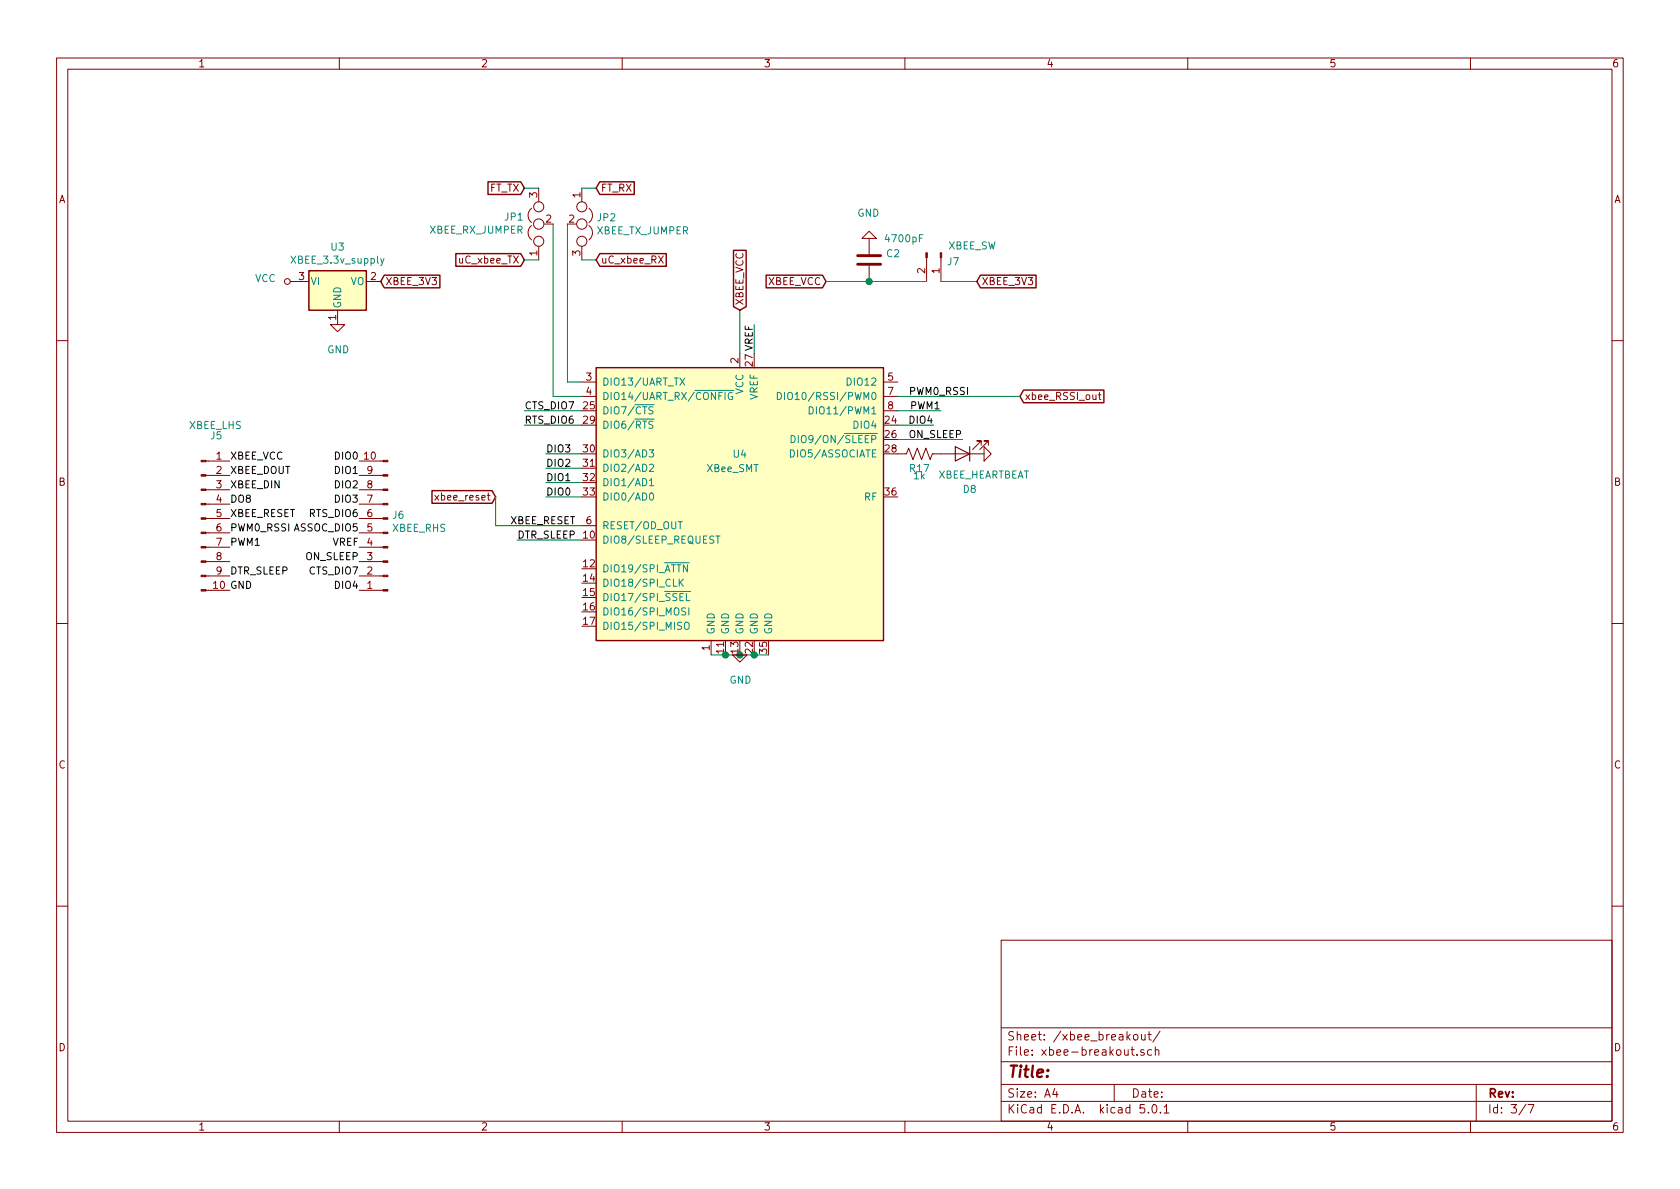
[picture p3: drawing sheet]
<svg xmlns="http://www.w3.org/2000/svg" width="297mm" height="210mm" viewBox="0 0 297 210" stroke-linecap="round" stroke-linejoin="round" font-family="sans-serif">
<g fill="none" stroke="#840000" stroke-width=".18">
<path d="M10 10.3h277v189.9h-277zM12 12.2h273v186.1h-273zM60 10.3v1.9M110 10.3v1.9M160 10.3v1.9M210 10.3v1.9M260 10.3v1.9M94 39.9a1.63 1.63 0 0 0 0 2.5M94 36.8a1.63 1.63 0 0 0 0 2.6M95.2 33.3v2.4M102.9 33.3v2.4M104.1 36.8a1.62 1.62 0 0 1 0 2.6"/>
<path d="M104.1 39.9a1.62 1.62 0 0 1 0 2.5M51.3 49.8h3.3M58.4 57.4h2.6l-1.3 1.3zM59.7 54.9v2.5M64.8 49.8h2.5M95.2 43.6v2.4M102.9 43.6v2.4M152.4 42.2l1.3-1.3 1.2 1.3zM153.7 42.2v2.8M153.7 47v2.8M163.8 45.6v4.2M166.4 45.6v4.2"/>
<path d="M10 60.2h2M102.9 67.6h2.5M102.9 70.1h2.5M130.8 62.5v2.5M156.2 67.6h2.5M156.2 70.1h2.5M156.2 72.6h2.5M173.5 78.7v-.7h-.8h.8l-1.5 1.5M174 79l1.3 1.3-1.3 1.2zM174.8 78.7v-.7h-.8h.8l-1.6 1.5M194.2 69.8h.5M194.4 69.4v1.1l.3 .2"/>
<path d="M285 60.2h2M36.4 99.3h4.2M36.4 96.8h4.2M36.4 94.2h4.2M36.4 91.7h4.2M36.4 89.1h4.2M36.4 86.6h4.2M36.4 84.1h4.2M36.4 81.5h4.2M63.5 99.3h4.2M63.5 96.8h4.2M63.5 94.2h4.2"/>
<path d="M63.5 91.7h4.2M63.5 89.1h4.2M63.5 86.6h4.2M63.5 84.1h4.2M63.5 81.5h4.2M76.9 87.6l.7 .8M77.6 87.6l-.7 .8M102.9 93h2.5M158.7 80.3h1.6l.4-1.1 .7 2.1 .8-2.1 .7 2.1 .8-2.1 .8 2.1 .3-1h9.2M10 110.3h2M36.4 104.4h4.2M36.4 101.8h4.2"/>
<path d="M63.5 104.4h4.2M63.5 101.8h4.2M125.7 113.3v2.5M129.5 115.8h2.6l-1.3 1.3zM285 110.3h2M10 160.2h2M177 166.3h108v32h-108zM285 160.2h2M60 198.3v1.9M110 198.3v1.9M160 198.3v1.9M177 194.8h108"/>
<path d="M177 191.8h108M177 187.8h108M177 181.8h108M186.5 192.5l-.4 1h1M186.8 193v1M197 191.8v3M200 185.6h.6M200.2 185.1v1.3l.4 .2M200.5 183.1l.2-.2 .4 .2v.7l-.2 .1-.4-.1zM201 186.5v.1M201.8 182.9v.8a.37 .37 0 0 0 .7 .1M202.3 185.7a.37 .37 0 0 0-.6 .1l.1 .2 .5 .2v.1l-.2 .3-.4-.1"/>
<path d="M202.3 195.3h-.7l-.1 .7 .3-.1 .5 .1 .1 .2-.1 .5-.2 .1-.6-.1M202.5 182.9v1M203 182.9h.6M203 196.7v.1M203.2 182.4v1.3l.4 .2M203.6 185.7l-.4-.1-.3 .3 .1 .6 .2 .1 .4-.1M203.8 195.5l.2-.2a.8 .8 0 0 1 .6 .8 .8 .8 0 0 1-.6 .7l-.2-.1-.1-.4zM204.3 185.7a.37 .37 0 0 1 .6 .1v.8M204.3 185.1v1.5M205.1 182.3l-1.3 2M205.2 196.7v.1M205.8 195.8l.4-.5v1.5"/>
<path d="M205.8 196.8h.9M210 198.3v1.9M260 198.3v1.9M261 191.8v6.5M269.8 195.2l-1.2 2M270.2 195.3h1l-.6 1.5"/>
<circle cx="95.2" cy="39.6" r=".91"/>
<circle cx="95.2" cy="36.6" r=".89"/>
<circle cx="102.9" cy="39.6" r=".91"/>
<circle cx="102.9" cy="36.6" r=".89"/>
<circle cx="50.8" cy="49.8" r=".51"/>
<circle cx="95.2" cy="42.7" r=".89"/>
<circle cx="102.9" cy="42.7" r=".89"/>
</g>
<g fill="#ffffc2" stroke="#ffffc2" stroke-width=".18">
<path d="M105.4 65h50.8v48.3h-50.8z"/>
<path d="M54.6 47.9h10.2v7h-10.2z"/>
</g>
<path d="M86.3 32.2h5.8l.6 1.1-.6 1.1h-5.8zM106 32.2h6.1v2.2h-6.1l-.6-1.1zM54.6 47.9h10.2v7h-10.2zM67.9 48.7h9.9v2.2h-9.9l-.6-1.1zM80.6 44.9h11.5l.6 1.1-.6 1.1h-11.5zM106 44.9h11.8v2.2h-11.8l-.6-1.1zM129.7 44.3h2.2v9.9l-1.1 .7-1.1-.7zM135.5 48.7h9.9l.6 1.1-.6 1.1h-9.9zM173.4 48.7h9.8v2.2h-9.8l-.7-1.1zM105.4 65h50.8v48.3h-50.8zM181 69h14.2v2.2h-14.2l-.7-1.1zM76.4 86.8h10.6l.6 1.1-.6 1.1h-10.6z" fill="none" stroke="#840000" stroke-width=".25"/>
<g fill="none" stroke="#008484" stroke-width=".18">
<path d="M67.3 45.7l.3 .9M67.9 45.7l-.4 1.2-.2 .1M114.5 74.1h1.2M114.8 79.5h.8l-.5 .5 .4 .2 .1 .4-.3 .2-.5-.1M115.4 72l-.4-.1-.3 .3 .1 .3 .6 .2v.4l-.2 .1-.5-.1M115.4 74.5h-.4l-.3 .2 .1 .3 .6 .3v.3l-.2 .1h-.5M120.2 66.8l.9 1.3M121.1 66.8l-.9 1.3M127.9 69h1.9M128.2 69.4v1.3M129.5 69.5a.59 .59 0 0 0-.8 .5 .59 .59 0 0 0 .8 .6v-.5h-.2M137.4 69.4a.64 .64 0 0 1 .8 .6 .64 .64 0 0 1-.8 .7z"/>
<path d="M138.7 69.4v1.3M139.8 79.5a.64 .64 0 0 1 .7 .7 .64 .64 0 0 1-.7 .6zM139.9 77a.64 .64 0 0 1 .7 .6 .64 .64 0 0 1-.7 .7zM141.1 77v1.3M143.1 71.9a.64 .64 0 0 1 .7 .7 .64 .64 0 0 1-.7 .6zM114.8 82.2l.5-.1 .3 .3-.8 1h.8M114.8 85l.4-.4v1.3M114.8 85.9h.8M115 87.3l.1-.1a.67 .67 0 0 1 .5 .6 .67 .67 0 0 1-.5 .6l-.2-.2-.1-.2zM120.5 99.5h1.3M121.5 99.9v1.2l-.7-1.2v1.2M126.6 94.8h.7"/>
<path d="M126.9 94.8v1.3M119.9 104.6h2.2M120.1 102.4v1.3M120.3 103l.5 .7M120.8 102.4l-.7 .7M121.1 110.2a.45 .45 0 0 1 .7 0 .88 .88 0 0 1-.3 1.1l-.3-.1a1.07 1.07 0 0 1-.1-1zM121.2 107.6l-.4-.1-.2 .1v.4l.5 .2 .1 .3-.2 .3-.5-.1M121.4 104.9v1.3h.6M121.8 107.5v1.3"/>
</g>
<g fill="none" stroke="#008400" stroke-width=".18">
<path d="M92.7 33.3h2.5M97.8 39.6v30.5h5.1M100.3 39.6v28h2.6M102.9 33.3h2.5M92.7 46h2.5M102.9 46h2.5M130.8 54.9v7.6M133.3 57.4v5.1M146 49.8h17.8M166.4 49.8h6.3M92.7 72.6h10.2M92.7 75.2h10.2"/>
<path d="M158.7 70.1h21.6M158.7 72.6h7.7M158.7 75.2h6.4M158.7 77.7h11.5M87.6 87.9v5.1h15.3M91.4 95.5h11.5M96.5 80.3h6.4M96.5 82.8h6.4M96.5 85.3h6.4M96.5 87.9h6.4M125.7 115.8h10.2"/>
</g>
<g fill="#008400" stroke="#008400" stroke-width=".25">
<circle cx="128.3" cy="115.8" r=".51"/>
<circle cx="130.8" cy="115.8" r=".51"/>
<circle cx="133.4" cy="115.8" r=".51"/>
<circle cx="153.7" cy="49.8" r=".51"/>
</g>
<g fill="#840000" stroke="#840000" stroke-width=".18">
<path d="M163.7 44.7h.3v.9h-.3z"/>
<path d="M166.2 44.7h.3v.9h-.3z"/>
<path d="M35.6 104.3h.8v.2h-.8z"/>
<path d="M35.6 101.7h.8v.3h-.8z"/>
<path d="M35.6 99.2h.8v.2h-.8z"/>
<path d="M35.6 96.6h.8v.3h-.8z"/>
<path d="M35.6 94.1h.8v.3h-.8z"/>
<path d="M35.6 91.6h.8v.2h-.8z"/>
<path d="M35.6 89h.8v.3h-.8z"/>
<path d="M35.6 86.5h.8v.2h-.8z"/>
<path d="M35.6 83.9h.8v.3h-.8z"/>
<path d="M35.6 81.4h.8v.3h-.8z"/>
<path d="M67.7 81.4h.9v.3h-.9z"/>
<path d="M67.7 83.9h.9v.3h-.9z"/>
<path d="M67.7 86.5h.9v.2h-.9z"/>
<path d="M67.7 89h.9v.3h-.9z"/>
<path d="M67.7 91.6h.9v.2h-.9z"/>
<path d="M67.7 94.1h.9v.3h-.9z"/>
<path d="M67.7 96.6h.9v.3h-.9z"/>
<path d="M67.7 99.2h.9v.2h-.9z"/>
<path d="M67.7 101.7h.9v.3h-.9z"/>
<path d="M67.7 104.3h.9v.2h-.9z"/>
</g>
<path d="M151.6 46.7h4.1M151.6 45.2h4.1" fill="none" stroke="#840000" stroke-width=".51"/>
<path d="M168.9 79l2.5 1.3-2.5 1.2zM171.4 79v2.5" fill="none" stroke="#840000" stroke-width=".2"/>
<text font-size="2.8" fill="#840000" x="178" y="190.5">Title:</text>
<g font-size="2.1" fill="#840000">
<text x="178" y="184">Sheet: /xbee_breakout/</text>
<text x="178" y="186.7">File: xbee-breakout.sch</text>
<text x="178" y="196.9">KiCad E.D.A. kicad 5.0.1</text>
<text x="178" y="194.1">Size: A4</text>
<text x="200" y="194.1">Date:</text>
<text x="263" y="194.1">Rev:</text>
<text x="263" y="196.9">Id: 3/7</text>
</g>
<g font-size="1.8" fill="#840000">
<text x="35" y="11.9">1</text>
<text x="85" y="11.9">2</text>
<text x="135" y="11.9">3</text>
<text x="185" y="11.9">4</text>
<text x="235" y="11.9">5</text>
<text x="285" y="11.9">6</text>
<text x="10.4" y="35.9">A</text>
<text x="86.5" y="33.9">FT_TX</text>
<text x="95" y="34.9" transform="rotate(-90 95 34.9)">3</text>
<text x="102.6" y="34.9" transform="rotate(-90 102.6 34.9)">1</text>
<text x="106.2" y="33.9">FT_RX</text>
<text x="285.4" y="35.9">A</text>
<text x="96.5" y="39.4">2</text>
<text x="100.6" y="39.4">2</text>
<text x="81.3" y="46.6">uC_xbee_TX</text>
<text x="95" y="45.2" transform="rotate(-90 95 45.2)">1</text>
<text x="102.6" y="45.2" transform="rotate(-90 102.6 45.2)">3</text>
<text x="106.2" y="46.6">uC_xbee_RX</text>
<text x="52.9" y="49.5">3</text>
<text x="65.6" y="49.5">2</text>
<text x="68.1" y="50.4">XBEE_3V3</text>
<text x="135.7" y="50.4">XBEE_VCC</text>
<text x="163.6" y="48.4" transform="rotate(-90 163.6 48.4)">2</text>
<text x="166.1" y="48.4" transform="rotate(-90 166.1 48.4)">1</text>
<text x="173.5" y="50.4">XBEE_3V3</text>
<text x="59.4" y="56.6" transform="rotate(-90 59.4 56.6)">1</text>
<text x="131.4" y="54.1" transform="rotate(-90 131.4 54.1)">XBEE_VCC</text>
<text x="130.6" y="64.2" transform="rotate(-90 130.6 64.2)">2</text>
<text x="103.7" y="67.3">3</text>
<text x="103.7" y="69.8">4</text>
<text x="157" y="67.3">5</text>
<text x="157" y="69.8">7</text>
<text x="181.1" y="70.7">xbee_RSSI_out</text>
<text x="103.2" y="72.4">25</text>
<text x="103.2" y="74.9">29</text>
<text x="156.5" y="74.9">24</text>
<text x="156.5" y="77.5">26</text>
<text x="157" y="72.4">8</text>
<text x="38.3" y="81.3">1</text>
<text x="38.3" y="83.8">2</text>
<text x="64.4" y="81.3">10</text>
<text x="64.9" y="83.8">9</text>
<text x="103.2" y="80">30</text>
<text x="103.2" y="82.5">31</text>
<text x="156.5" y="80">28</text>
<text x="10.4" y="85.9">B</text>
<text x="38.3" y="86.4">3</text>
<text x="38.3" y="88.9">4</text>
<text x="64.9" y="88.9">7</text>
<text x="64.9" y="86.4">8</text>
<text x="77.6" y="88.5">xbee_reset</text>
<text x="103.2" y="85.1">32</text>
<text x="103.2" y="87.6">33</text>
<text x="156.5" y="87.6">36</text>
<text x="285.4" y="85.9">B</text>
<text x="38.3" y="91.4">5</text>
<text x="38.3" y="94">6</text>
<text x="64.9" y="94">5</text>
<text x="64.9" y="91.4">6</text>
<text x="103.2" y="95.2">10</text>
<text x="103.7" y="92.7">6</text>
<text x="38.3" y="96.5">7</text>
<text x="38.3" y="99.1">8</text>
<text x="38.3" y="101.6">9</text>
<text x="64.9" y="101.6">2</text>
<text x="64.9" y="99.1">3</text>
<text x="64.9" y="96.5">4</text>
<text x="103.2" y="100.3">12</text>
<text x="64.9" y="104.1">1</text>
<text x="103.2" y="102.9">14</text>
<text x="103.2" y="105.4">15</text>
<text x="103.2" y="107.9">16</text>
<text x="103.2" y="110.5">17</text>
<text x="125.5" y="115" transform="rotate(-90 125.5 115)">1</text>
<text x="128" y="115.5" transform="rotate(-90 128 115.5)">11</text>
<text x="130.6" y="115.5" transform="rotate(-90 130.6 115.5)">13</text>
<text x="133.1" y="115.5" transform="rotate(-90 133.1 115.5)">22</text>
<text x="135.6" y="115.5" transform="rotate(-90 135.6 115.5)">35</text>
<text x="10.4" y="135.9">C</text>
<text x="285.4" y="135.9">C</text>
<text x="10.4" y="185.9">D</text>
<text x="285.4" y="185.9">D</text>
<text x="35" y="199.9">1</text>
<text x="85" y="199.9">2</text>
<text x="135" y="199.9">3</text>
<text x="185" y="199.9">4</text>
<text x="235" y="199.9">5</text>
<text x="285" y="199.9">6</text>
</g>
<g font-size="1.8" fill="#008484">
<text x="75.9" y="41.3">XBEE_RX_JUMPER</text>
<text x="89.3" y="39">JP1</text>
<text x="105.5" y="41.4">XBEE_TX_JUMPER</text>
<text x="105.7" y="39.1">JP2</text>
<text x="151.6" y="38.3">GND</text>
<text x="51.7" y="46.6">XBEE_3.3v_supply</text>
<text x="58.6" y="44.3">U3</text>
<text x="156.8" y="42.8">4700pF</text>
<text x="156.8" y="45.5">C2</text>
<text x="167.6" y="46.9">J7</text>
<text x="167.6" y="44.1">XBEE_SW</text>
<text x="45.1" y="49.9">VCC</text>
<text x="54.9" y="50.4">VI</text>
<text x="62" y="50.4">VO</text>
<text x="60.3" y="54.6" transform="rotate(-90 60.3 54.6)">GND</text>
<text x="57.9" y="62.5">GND</text>
<text x="106.4" y="68.2">DIO13/UART_TX</text>
<text x="106.4" y="70.7">DIO14/UART_RX/CONFIG</text>
<text x="131.4" y="69.8" transform="rotate(-90 131.4 69.8)">VCC</text>
<text x="134" y="70.8" transform="rotate(-90 134 70.8)">VREF</text>
<text x="139.7" y="70.7">DIO10/RSSI/PWM0</text>
<text x="150.1" y="68.2">DIO12</text>
<text x="33.4" y="75.9">XBEE_LHS</text>
<text x="37.3" y="77.7">J5</text>
<text x="106.4" y="73.3">DIO7/CTS</text>
<text x="106.4" y="75.8">DIO6/RTS</text>
<text x="144.3" y="73.3">DIO11/PWM1</text>
<text x="151.1" y="75.8">DIO4</text>
<text x="106.4" y="80.9">DIO3/AD3</text>
<text x="106.4" y="83.4">DIO2/AD2</text>
<text x="125" y="83.5">XBee_SMT</text>
<text x="129.7" y="80.9">U4</text>
<text x="140.3" y="80.9">DIO5/ASSOCIATE</text>
<text x="141.6" y="78.4">DIO9/ON/SLEEP</text>
<text x="160.9" y="83.5">R17</text>
<text x="106.4" y="86">DIO1/AD1</text>
<text x="106.4" y="88.5">DIO0/AD0</text>
<text x="152.8" y="88.5">RF</text>
<text x="161.6" y="84.8">1k</text>
<text x="165.6" y="84.6">XBEE_HEARTBEAT</text>
<text x="170.3" y="87.2">D8</text>
<text x="69.4" y="94.1">XBEE_RHS</text>
<text x="69.5" y="91.7">J6</text>
<text x="106.4" y="93.6">RESET/OD_OUT</text>
<text x="106.4" y="96.1">DIO8/SLEEP_REQUEST</text>
<text x="106.4" y="101.2">DIO19/SPI_ATTN</text>
<text x="106.4" y="103.8">DIO18/SPI_CLK</text>
<text x="106.4" y="106.3">DIO17/SPI_SSEL</text>
<text x="106.4" y="108.8">DIO16/SPI_MOSI</text>
<text x="106.4" y="111.4">DIO15/SPI_MISO</text>
<text x="126.4" y="112.3" transform="rotate(-90 126.4 112.3)">GND</text>
<text x="128.9" y="112.3" transform="rotate(-90 128.9 112.3)">GND</text>
<text x="131.4" y="112.3" transform="rotate(-90 131.4 112.3)">GND</text>
<text x="134" y="112.3" transform="rotate(-90 134 112.3)">GND</text>
<text x="136.5" y="112.3" transform="rotate(-90 136.5 112.3)">GND</text>
<text x="129" y="120.9">GND</text>
</g>
<g font-size="1.8">
<text x="133.1" y="64.7" transform="rotate(-90 133.1 64.7)">27 VREF</text>
<text x="161" y="69.8">PWM0_RSSI</text>
<text x="92.7" y="72.4">CTS_DIO7</text>
<text x="92.7" y="74.9">RTS_DIO6</text>
<text x="160.7" y="77.5">ON_SLEEP</text>
<text x="161" y="74.9">DIO4</text>
<text x="161.1" y="72.4">PWM1</text>
<text x="40.6" y="81.3">XBEE_VCC</text>
<text x="40.6" y="83.8">XBEE_DOUT</text>
<text x="59.4" y="81.3">DIO0</text>
<text x="59.4" y="83.8">DIO1</text>
<text x="96.5" y="80">DIO3</text>
<text x="96.5" y="82.5">DIO2</text>
<text x="40.6" y="86.4">XBEE_DIN</text>
<text x="40.6" y="88.9">DO8</text>
<text x="59.4" y="86.4">DIO2</text>
<text x="59.4" y="88.9">DIO3</text>
<text x="96.5" y="85.1">DIO1</text>
<text x="96.5" y="87.6">DIO0</text>
<text x="40.6" y="91.4">XBEE_RESET</text>
<text x="40.6" y="94">PWM0_RSSI ASSOC_DIO5</text>
<text x="54.8" y="91.4">RTS_DIO6</text>
<text x="90.2" y="92.7">XBEE_RESET</text>
<text x="91.4" y="95.2">DTR_SLEEP</text>
<text x="40.6" y="96.5">PWM1</text>
<text x="40.6" y="101.6">DTR_SLEEP</text>
<text x="54.1" y="99.1">ON_SLEEP</text>
<text x="54.8" y="101.6">CTS_DIO7</text>
<text x="58.8" y="96.5">VREF</text>
<text x="37.8" y="104.1">10 GND</text>
<text x="59.4" y="104.1">DIO4</text>
</g>
</svg>
